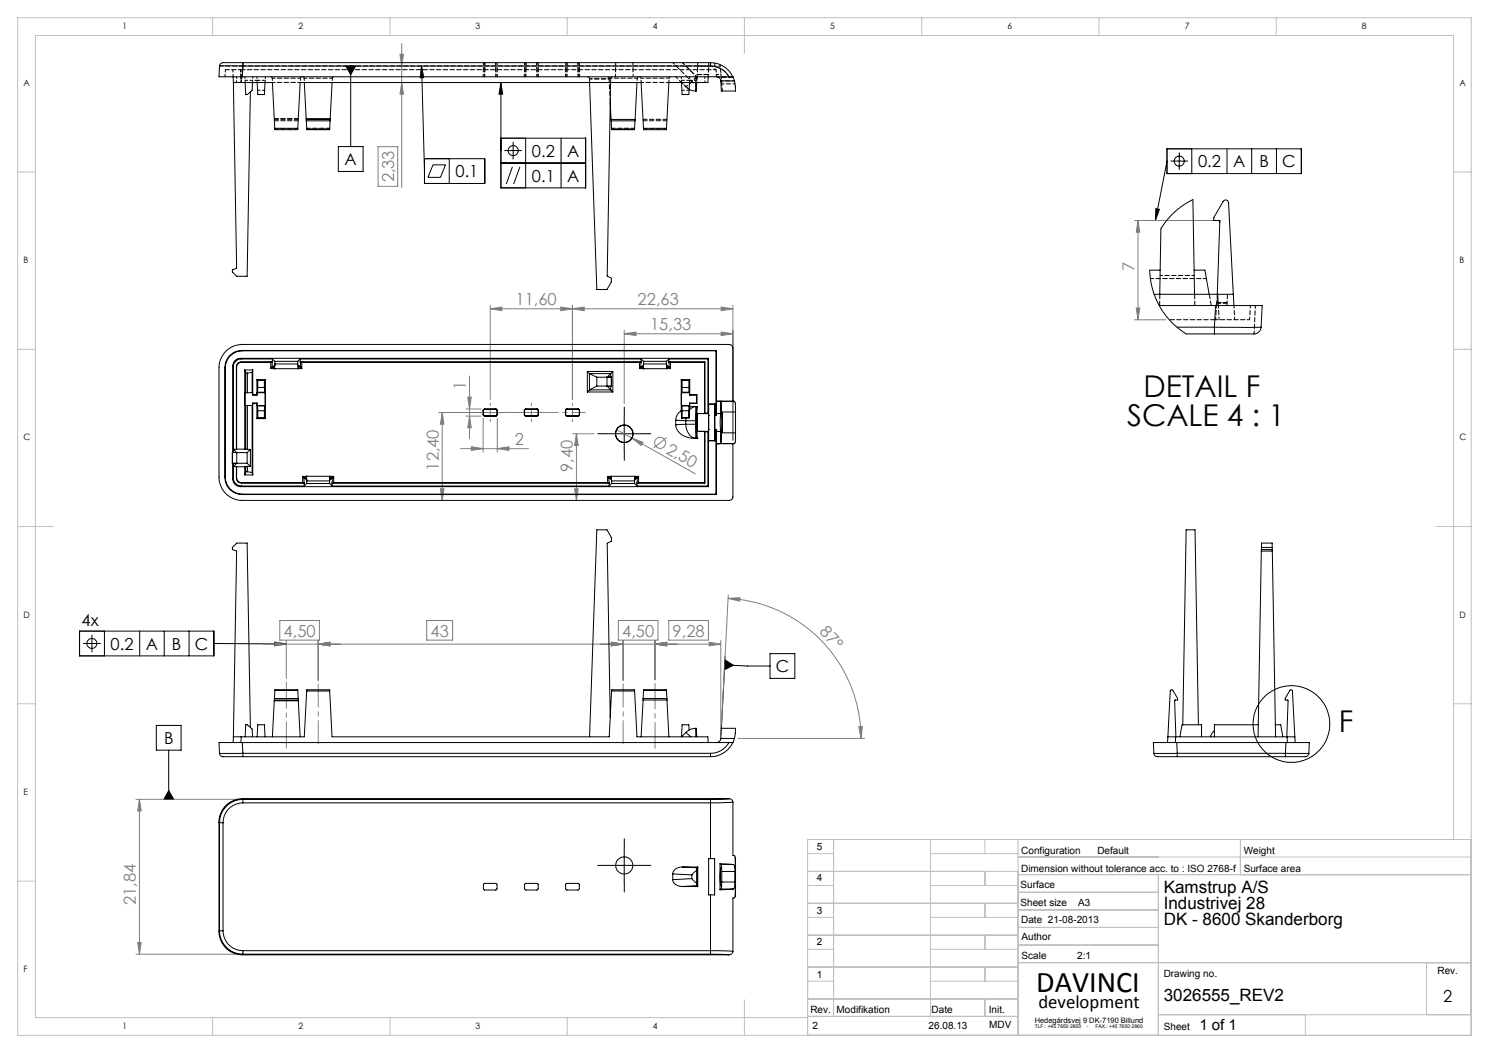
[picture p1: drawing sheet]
<svg xmlns="http://www.w3.org/2000/svg" width="420mm" height="297mm" viewBox="0 0 420 297" stroke-linecap="round" stroke-linejoin="round" font-family="sans-serif">
<g fill="none" stroke="#000" stroke-width=".28">
<path d="M97.5 18.6h2.8l-1.4 2.5zM98.9 18.6v22.7M118.9 18.6l.6 3.3h-1zM118.9 18.6l.8 29.7M141.3 23.3v29.7h23.9v-14h-23.9M141.3 23.3l.5 3.3h-1zM148.3 39v14M158.3 39v14M95.4 41.3h7v7.1h-7zM119.7 44.8h17v6.9h-17zM122.1 46.5h3.6l-1.5 3.5h-3.5zM126.7 44.8v6.9"/>
<path d="M141.3 46h23.9M142.3 42.5h4.9M144.5 47.1l-1.7 4.8M144.7 40v4.9M146.6 47.1l-1.7 4.8M326 58.8l1 .3-1.1 3.1zM329.2 42h37.9v7h-37.9zM329.2 45.5l-3.3 16.7M330.2 45.4h4.9M332.6 43v4.9M336.2 42v7M346.1 42v7"/>
<path d="M353.1 42v7M360 42v7M176.1 117.4v9.9M171.1 122.3h10M22.4 178h37.9v7h-37.9zM25.9 179v5M29.5 178v7M39.4 178v7M46.3 178v7M53.3 178v7M23.5 181.5h4.9M60.3 181.5l20.5 .1"/>
<path d="M77.5 181.1l3.3 .5-3.4 .5zM204.4 187.5l6.5 .4h6.3M204.5 186.1l2.4 1.5-2.6 1.3zM204.5 185.1l-1 20.3M217.2 184.4h7v6.9h-7zM44.1 204.6h7v7h-7zM47.6 211.6v13.9M47.6 223l1.4 2.5h-2.8zM176.1 239.1v10M171.1 244.1h10"/>
<circle cx="144.8" cy="42.5" r="1.4"/>
<circle cx="332.6" cy="45.4" r="1.41"/>
<circle cx="25.9" cy="181.5" r="1.41"/>
<circle cx="364.3" cy="204.2" r="10.8"/>
</g>
<g fill="none" stroke="#808080" stroke-width=".28">
<path d="M112.8 15.3h1l-.5 3.3zM113.3 12.3v40.6M113.3 23.3l.5 3.3h-1zM106.6 41.4h5.6v11.2h-5.6zM320 62.2h22.7M321 62.2l.5 3.3h-1zM321 62.2v28M138.3 87.1l3.3-.5v1zM138.3 86.1v26.6M138.3 87.1h68.4M158.2 86.6l3.3 .5-3.3 .5zM161.5 87.1l3.3-.5v1z"/>
<path d="M161.5 86.1v26.6M176.1 94.2l3.3-.5v.9zM176.1 93.2v20.6M176.1 94.2h30.6M203.4 93.7l3.3 .5-3.3 .4zM203.4 86.6l3.3 .5-3.3 .5zM206.7 86.1v38.1M320 90.2h8.8M320.5 86.9h1l-.5 3.3zM123.7 116.3h28.9M124.7 116.3l.5 3.4h-1zM124.7 116.3v24.8"/>
<path d="M131.4 117.4h4.3M131.4 115.4h4.3M131.9 112h1l-.5 3.4zM132.4 117.4l.5 3.2h-1zM132.4 106v17.7M136.3 118v9.5M140.3 118v9.5M124.2 137.9h1l-.5 3.2zM129.9 126.5h19.2M133 126l3.3 .5-3.3 .5zM140.3 126.5l3.3-.5v1zM161.6 122.3h6"/>
<path d="M162.1 137.9h1l-.5 3.2zM162.6 122.3l.5 3.4h-1zM162.6 122.3v18.8M173.9 121.1l4.4 2.5M178.3 123.6l3.1 1.1-.5 1zM178.3 123.6l17.8 10M188.1 123.4l-3.8 3M78.9 175h11.2v5.5h-11.2zM120.4 175h7.3v5.5h-7.3zM174.4 175h11.2v5.5h-11.2zM188.6 175h11.2v5.5h-11.2zM205.4 168.8l3.3-.2-.1 1z"/>
<path d="M205.4 168.8a39.6 39.6 0 0 1 37.5 39.5M205.4 167.8l-1.9 36.6M74.4 181.7h128.9M77.5 181.1l3.3 .6-3.3 .5zM80.8 180.7v10.7M89.7 181.7l3.4-.6v1.1zM89.7 180.7v11.2M172.4 181.1l3.4 .6-3.4 .5zM175.8 180.7v11.2M184.7 181.7l3.4-.6v1.1zM184.7 180.7v11.1M200 181.1l3.3 .6-3.3 .5z"/>
<path d="M203.3 180.7v26.6M208.2 208.3h35.7M242.2 205h1l-.3 3.3zM38.3 225.5h29.2M39.3 225.5v43.6M39.3 225.5l.5 3.2h-1zM38.3 269.1h29.2M38.8 265.8h1l-.5 3.3z"/>
<circle cx="186.2" cy="124.9" r="1.55"/>
</g>
<path d="M176.1 117.3v-2.5M171.1 122.3h-2.5M176.1 127.3v2.5M181.1 122.3h2.5M176.1 239.1v-2.5M171.1 244.1h-2.5M176.1 249.1v2.5M181.1 244.1h2.5" fill="none" stroke="#000" stroke-width=".28" stroke-dasharray="15.2 1.3 1.3 1.3"/>
<path d="M184.8 192.8v18.2" fill="none" stroke="#808080" stroke-width=".28" stroke-dasharray="15.2 1.3 1.3 1.3" stroke-dashoffset="8"/>
<path d="M89.8 192.9v16.9M175.8 192.9v16.9" fill="none" stroke="#808080" stroke-width=".28" stroke-dasharray="15.2 1.3 1.3 1.3" stroke-dashoffset="8.7"/>
<path d="M80.8 192.4v18.6" fill="none" stroke="#808080" stroke-width=".28" stroke-dasharray="15.2 1.3 1.3 1.3" stroke-dashoffset="7.8"/>
<path d="M165.1 116.3h-11.5" fill="none" stroke="#808080" stroke-width=".28" stroke-dasharray="15.2 1.3 1.3 1.3" stroke-dashoffset="11.4"/>
<path d="M153.5 116.3h-12.2" fill="none" stroke="#808080" stroke-width=".28" stroke-dasharray="15.2 1.3 1.3 1.3" stroke-dashoffset="11.1"/>
<path d="M141.9 116.4h-7.2" fill="none" stroke="#808080" stroke-width=".28" stroke-dasharray="15.2 1.3 1.3 1.3" stroke-dashoffset="13.6"/>
<path d="M138.3 118.9v-5.2M149.9 118.9v-5.2M161.5 118.9v-5.2" fill="none" stroke="#808080" stroke-width=".28" stroke-dasharray="15.2 1.3 1.3 1.3" stroke-dashoffset="14.5"/>
<g fill="none" stroke="#c0c0c0" stroke-width=".28">
<path d="M5 5h410v287h-410zM60 5v5M110 5v5M160 5v5M210 5v10M260 5v5M310 5v5M360 5v5M5 48.5h5M410 48.5h5M5 98.5h5M410 98.5h5"/>
<path d="M5 148.5h10M405 148.5h10M5 198.5h5M410 198.5h5M235.1 236.8v49.9M262.5 236.8v49.9M277.8 236.8v4M287.2 236.8v55.2M349.9 236.8v9.9M410 236.8v-226.8h-400v277h217.8M415 236.8h-187.2v55.2M5 248.5h5"/>
<path d="M227.8 254.8h59.4M227.8 245.8h59.4M227.8 258.8h7.3M227.8 249.8h7.3M227.8 240.8h7.3M262.5 258.8h24.7M262.5 249.8h24.7M262.5 240.8h24.7M277.8 245.8v4M277.8 254.8v4M287.2 246.7h127.8M287.2 256.6h39.5"/>
<path d="M287.2 251.7h39.5M287.2 241.7h127.8M326.7 246.7v45.3M227.8 276.8h7.3M227.8 272.8h59.4M227.8 263.8h59.4M227.8 267.8h7.3M262.5 276.8h24.7M262.5 267.8h24.7M277.8 263.8v4M277.8 272.8v4M287.2 271.5h127.8"/>
<path d="M287.2 266.6h39.5M287.2 261.6h39.5M402.4 271.5v14.7M60 287v5M110 287v5M160 287v5M210 282v10M227.8 286.7h59.4M227.8 281.8h59.4M277.8 281.8v4.9M326.7 286.2h88.3M368.2 286.2v5.8"/>
</g>
<path d="M77.5 181.1l3.3 .5-3.4 .5zM204.5 186.1l2.4 1.5-2.6 1.3zM47.6 223l-1.4 2.5h2.8zM326 58.8l1 .3-1.1 3.1zM118.9 18.6l.6 3.3h-1zM141.3 23.3l.5 3.3h-1zM97.5 18.6l1.4 2.5 1.4-2.5z" fill="#000"/>
<g fill="#808080">
<path d="M178.3 123.6l3.1 1.1-.5 1z"/>
<path d="M242.2 205h1l-.3 3.3zM205.4 168.8l3.3-.2-.1 1z"/>
<path d="M200 181.1l3.3 .6-3.3 .5zM184.7 181.7l3.4-.6v1.1zM184.7 181.7l3.4-.6v1.1zM172.4 181.1l3.4 .6-3.4 .5zM172.4 181.1l3.4 .6-3.4 .5zM89.7 181.7l3.4-.6v1.1zM89.7 181.7l3.4-.6v1.1zM77.5 181.1l3.3 .6-3.3 .5z"/>
<path d="M176.1 94.2l3.3-.5v.9zM203.4 93.7l3.3 .5-3.3 .4zM138.3 87.1l3.3-.5v1zM158.2 86.6l3.3 .5-3.3 .5zM161.5 87.1l3.3-.5v1zM203.4 86.6l3.3 .5-3.3 .5zM133 126l3.3 .5-3.3 .5zM140.3 126.5l3.3-.5v1z"/>
<path d="M132.4 117.4l.5 3.2h-1zM131.9 112h1l-.5 3.4zM320.5 86.9h1l-.5 3.3zM321 62.2l.5 3.3h-1zM113.3 23.3l.5 3.3h-1zM112.8 15.3h1l-.5 3.3z"/>
<path d="M38.8 265.8h1l-.5 3.3zM39.3 225.5l.5 3.2h-1z"/>
<path d="M162.6 122.3l.5 3.4h-1zM162.1 137.9h1l-.5 3.2zM124.7 116.3l.5 3.4h-1zM124.2 137.9h1l-.5 3.2z"/>
</g>
<g fill="none" stroke="#000" stroke-width=".28">
<path d="M61.9 18.6h6.6M61.9 18.6l-.1 3.1h6.5M68.5 17.7h-4.8a1.3 1.3 0 0 0-1.8 .9M68.5 17.7v.9M68.5 18.6l-.2 3.1M68.5 18.6h131.9M68.5 17.7h131.9M200.4 17.7v.9M200.4 17.7a7.1 7.1 0 0 1 6.3 4M200.4 18.6a6 6 0 0 1 5.2 3.1M65.8 21.7v1.6M65.8 23.3h2.3"/>
<path d="M65.8 23.3l.9 52.4-1.2 .4v.6l1.3 1.2h2.9l.9-52M67.9 21.7l.2 1.6M68.1 23.3h8.7l.7 12.9M68.3 21.7h137.3M69.1 23.3l.2 3.4h.5l1.3-1.2 .1-2.2M72.5 23.3l.2 3.4h1.9l.2-3.4M77.5 36.2v.4h6.5v-.4M77.5 36.2h6.5M84 36.2l.7-12.9h96.1l.7 12.9M85.8 23.3l.6 10.2M86.4 33.5v.2M86.4 33.5h6.7"/>
<path d="M86.4 33.7v.4M86.4 34.1h6.7M86.4 33.7h6.7M86.4 34.1l.1 2.3M86.5 36.4v.2h6.5v-.2M86.5 36.4h6.5M93.1 34.1l-.1 2.3M93.1 33.5v.2M93.1 33.7v.4M93.7 23.3l-.6 10.2M166.3 23.3l2 58.4h2.9l1.2-2.2 .1-1-1.2-.6 .9-54.6M172.1 28.8l.3 4.9"/>
<path d="M172.4 33.7h6.7M172.4 33.7v.4M172.4 34.1h6.7M172.4 34.1l.1 2.3M172.5 36.4v.2h6.5v-.2M172.5 36.4h6.5M179.1 34.1l-.1 2.3M179.1 33.7v.4M179.7 23.3l-.6 10.4M181.5 36.2v.4h6.5v-.4M181.5 36.2h6.5M192.2 23.3h.1"/>
<path d="M192.2 23.3l.2 3.4h1.9l.2-3.4M194.4 25.2l1.9 .5M194.8 23.3l-.3 .3M196.3 23.3v2.4M196.5 23.3l-.1 2.1-.1 .3M199.7 21.7v1.6h-11l-.7 12.9M202.1 21.7a1.21 1.21 0 0 1 1.2 1.1M203.3 22.8h.1M203.3 22.8l.2 2.9h4l-.3-2.9M203.3 22.8h3.9M205.6 21.7h1.1M206.7 21.7l.5 1.1"/>
<path d="M327.2 76.2h-2.9l.3 2.9 .4 2.2 1 2.9 1.7 3.3 1.7 2.2 2.3 2.3 2.9 2.2h7.9M336.8 76.2h3.1l1.2 6.8M68.2 98.8a4.8 4.8 0 0 0-4.8 4.8M68.2 98.8h133.9M68.2 98.8l.1 .2M68.3 99a4.8 4.8 0 0 0-4.8 4.7M68.3 99h133.7M202 99v18.2M202.1 98.8l-.1 .2M202.1 98.8v17.8M325.5 83h18M327 86.2h15.9"/>
<path d="M327.1 83l.3-18.5 1.4-1.9 2.6-2.9 2.6-2 2.5-1.4 .4 26.7M332 92.3h10.5M342.5 92.3h13.2M342.5 92.3v1.9M342.9 86.2h13.1l-.3 6.1M342.9 86.2l-.4 6.1M343.4 83l.7-20.5-.4-.3h-1.3v-.8l2.7-4.7a.79 .79 0 0 1 .9-.3 .79 .79 0 0 1 .5 .7l1.4 25.9M343.5 83h4.4M343.5 83l.1 3.2M347.9 83l.2 3.2M355.7 92.3a2.14 2.14 0 0 1-2.6 1.9h-10.6M63.4 103.6v31.1"/>
<path d="M63.4 103.6l.1 .1M63.5 103.7v30.9M65.7 103.3l.1 .1M65.7 103.3v24.3M65.8 103.4v24.2M66.7 103.5v23.2M66.7 103.5v.1M66.7 103.6v23.1M67.8 101.1a2.17 2.17 0 0 0-2.1 2.2M67.8 101.1l.3 .1M67.8 101.1h132M68.1 101.2a2.23 2.23 0 0 0-2.3 2.2"/>
<path d="M68.1 101.2h8.7M68.1 102.1a1.33 1.33 0 0 0-1.4 1.4M68.1 102.1h8.7M68.1 102.1l.1 .1M68.2 102.2a1.39 1.39 0 0 0-1.5 1.4M68.2 102.2h8.2M69 104.3l.3 .9M69 104.3h2.3M69 104.3v22.4M69.3 105.2h.5M69.3 105.2v5.6M69.3 114.4v12.3"/>
<path d="M69.8 105.2v5.6M69.8 114.4v12.3M71.1 105l-1.3 .2M71.1 105v5.8M71.1 114.4v18.9M71.3 110.8h-2.2v3.6h2.2M71.3 111.4h1.2M71.3 113.7h1.2M71.3 113.7v20.2M71.3 104.3l-.2 .7M71.3 104.3v7.1M72.5 107.1v4.3"/>
<path d="M72.5 107.1l.2 .2M72.5 107.1h2.4M72.5 118.1h2.4M72.5 113.7v4.4M72.6 110.6l-.1 .2h2.3M72.6 110.6h2M72.6 114.5l.1 1.3M72.6 114.5h2M72.7 107.3v2M72.7 115.8v2M72.7 109.3l-.1 1.3M72.7 107.3h1.9"/>
<path d="M72.7 109.3h1.9M72.7 117.8l-.2 .3M72.7 115.8h1.9M72.7 117.8h1.9M74.6 109.3v1.3M74.6 107.3v2M74.6 115.8v2M74.6 117.8l.3 .3M74.6 110.6l.2 .2M74.6 114.5v1.3M74.8 114.4h-2.3l.1 .1M74.8 110.8v3.6"/>
<path d="M74.8 114.4l-.2 .1M74.9 107.1l-.3 .2M74.9 107.1v11M76.4 102.2v1.8M76.4 104h1M76.8 103.5h.1M76.8 102.1l-.4 .1M76.8 103.5l-.4 .5M76.8 102.1v1.4M76.8 103.5h.6M76.8 101.2l.7 .7M76.8 102.1h.1"/>
<path d="M76.8 101.2v.9M77.4 103.1v.9M77.4 103.1h.1M77.4 103.1l-.6 .4M77.4 104h.1M77.4 104h6.7M77.5 101.9v.8M77.5 101.9h6.5M77.5 102.7l-.1 1.3M77.5 102.7h6.5M84 101.9v.8M84 102.7l.1 1.3"/>
<path d="M84.1 103.1v.9M84.1 103.1h.1M84.1 103.1l.6 .4M84.1 103.5h.6M84.1 104h1M84.7 101.2l-.7 .7M84.7 101.2v.9M84.7 102.1h.1M84.7 101.2h96.1M84.7 102.1h96.1M84.7 103.5h.1M84.7 102.1l.4 .1"/>
<path d="M84.7 103.5l.4 .5M84.7 102.1v1.4M85.1 102.2h95.3M85.1 102.2v1.8M136.3 116.9l.4 .5M136.3 115.7v1.2M136.3 115.7v.1M136.3 116.9l.4 .4M136.3 116.9h.1M136.3 115.8v1.1M136.7 115.4l-.4 .3M136.7 115.4h3.2"/>
<path d="M136.7 117.4h3.2M136.7 115.4h.1M136.7 115.4l-.4 .4M136.7 115.4h3.1M136.7 117.3v.1M136.7 117.3h3.1M139.8 115.4l.4 .4M139.8 117.3l.1 .1M139.9 115.4l.4 .3M139.9 115.4h-.1M140.2 116.9l-.4 .4M140.2 116.9h.1"/>
<path d="M140.2 115.8v1.1M140.3 116.9l-.4 .5M140.3 115.7v1.2M140.3 115.7l-.1 .1M147.9 116.9l.4 .5M147.9 115.7v1.2M147.9 115.7l.1 .1M148 116.9l.3 .4M148 115.8v1.1M148 116.9h-.1M148.3 115.4l-.4 .3M148.3 115.4h3.2"/>
<path d="M148.3 117.4h3.2M148.3 115.4h.1M148.3 115.4l-.3 .4M148.3 115.4h3.1M148.3 117.3v.1M148.3 117.3h3.1M151.4 115.4l.4 .4M151.4 117.3l.1 .1M151.5 115.4l.4 .3M151.5 115.4h-.1M151.8 116.9l-.4 .4M151.8 116.9h.1"/>
<path d="M151.8 115.8v1.1M151.9 116.9l-.4 .5M151.9 115.7v1.2M151.9 115.7l-.1 .1M159.5 116.9l.4 .5M159.5 115.7v1.2M159.5 115.7l.1 .1M159.6 116.9l.3 .4M159.6 116.9h-.1M159.6 115.8v1.1M159.9 115.4l-.4 .3M159.9 115.4h3.2"/>
<path d="M159.9 117.4h3.2M159.9 115.4h.1M159.9 115.4l-.3 .4M159.9 115.4h3.1M159.9 117.3v.1M159.9 117.3h3.1M163 115.4l.4 .4M163 117.3l.1 .1M163.1 115.4l.4 .3M163.1 115.4h-.1M163.4 116.9l-.4 .4M163.4 116.9h.1"/>
<path d="M163.4 115.8v1.1M163.5 116.9l-.4 .5M163.5 115.7v1.2M163.5 115.7l-.1 .1M165.7 104.8l.6 .6M165.7 104.8h7.2M165.7 110.6h7.2M165.7 104.8v5.8M166.3 110h.1M166.3 105.4h.1M166.3 110l-.6 .6M166.3 105.4l2 1"/>
<path d="M166.3 105.4h6M166.3 105.4v4.6M166.3 110h6M168.3 106.4h2.9M168.3 106.4v2.5M168.3 108.9l-2 1.1M168.3 108.9h2.9M171.2 108.9h1.2M171.2 106.4v2.5M172.3 110l.6 .6M172.3 105.4l-1 .9 1.2 .1M172.3 105.4v1"/>
<path d="M172.3 109v1M172.4 106.4h.1M172.4 106.4h-1.2M172.4 106.4v2.5M172.4 108.9l.1 .1M172.5 109h-1.2l1 1M172.5 106.4v2.6M172.9 104.8l-.6 .6M172.9 104.8v5.8M180.4 102.2v1.8M180.4 104h1M180.8 103.5h.1"/>
<path d="M180.8 102.1l-.4 .1M180.8 103.5l-.4 .5M180.8 103.5l.6-.4v.9M180.8 102.1v1.4M180.8 103.5h.6M180.8 102.1h.1M180.8 101.2v.9M180.8 101.2l.7 .7M181.4 104h.1M181.5 101.9v.8M181.5 101.9h6.5M181.5 102.7l-.1 1.3"/>
<path d="M181.5 102.7h6.5M188 101.9v.8M188 102.7l.1 1.3M188.1 103.5h.6M188.1 104h1M188.7 102.1h.1M188.7 101.2l-.7 .7M188.7 101.2v.9M188.7 101.2h11M188.7 102.1h10.1M188.7 103.5h.1M188.7 102.1l.4 .1"/>
<path d="M188.7 103.5l.4 .5M188.7 102.1v1.4M188.7 103.5l-.6-.4v.9h-6.7M189.1 102.2h9.7M189.1 102.2v1.8M190.6 119.8a4.8 4.8 0 0 0 5.4 3.8h.6M190.6 118.5l2.8 .2M190.6 118.5v1.3M192.2 115.8v2.2M192.2 115.8a3.3 3.3 0 0 0-1.6 2.7M192.2 107.1l.2 .2M192.2 107.1h2.4"/>
<path d="M192.2 107.1v8.7M192.4 110.6l-.2 .2h2.3M192.4 114.5v1.3M192.4 110.6h1.9M192.4 114.5h1.9M192.4 107.3h1.9M192.4 107.3v2M192.4 115.8v2M192.4 117.8l-.2 .2M192.4 109.3v1.3M192.4 109.3h1.9M192.4 115.8h1.9"/>
<path d="M192.4 117.8h1.9M193.4 118.7h2.9M193.4 119.7h2.9M193.4 119.7a3.8 3.8 0 0 0 2.9 3.9v-3.9M193.4 118.7v1M193.4 119.7l-2.8 .1M193.5 117.9l-1.3 .1M193.5 117.9l-.1 .8M194.3 109.3v1.3M194.3 107.3v2M194.3 115.8v2M194.3 117.8l.1 .1"/>
<path d="M194.3 110.6l.2 .2M194.3 114.5v1.3M194.4 117.9h-.9M194.5 115.7l-.1 2.2M194.5 114.4h-2.3l.2 .1M194.5 110.8v.6M194.5 113.7v.7M194.5 113.7l.1 .1M194.5 114.4l-.2 .1M194.5 111.4h2M194.5 113.7h2M194.6 114.8l-.1 .9"/>
<path d="M194.6 107.1l-.3 .2M194.6 107.1v4.3M194.6 113.8v1M194.6 111.4h-.1M194.6 111.4h2M194.6 113.8h2M196 114.6l-1.4 .2M196 114.6h.6M196 114.6l.3 .1M196.3 114.7v4M196.3 114.7a2.59 2.59 0 0 0-1.8 1M196.3 118.7h.1"/>
<path d="M196.3 118.7v1M196.3 119.7h.1M196.4 119.7l.2 3.9M196.4 118.7v1M196.5 111.4v2.3M196.5 113.7l.1 .1M196.6 111.4v2.4M196.6 111.4h-.1M196.6 116.6h.1M196.6 116.6v5.1M196.6 114.7l-.2 4M196.6 116.6l3.2 .1"/>
<path d="M196.6 114.6v2M198.8 102.2v14.4M198.8 102.1v.1M198.8 102.1v14.5M198.8 116.6h.9M199.7 116.6l.1 .1M199.7 101.2v15.4M199.8 116.7v.5M199.8 117.2h.1M199.8 117.2v3.9M199.8 101.1l-.1 .1M199.8 101.1v16.1"/>
<path d="M199.9 114h1.7M199.9 114v10.2M201.6 114v10.2M201.6 117.2v3.9M201.6 117.2h.4M201.6 113.9v3.3M201.6 113.9l-1.7 .1M201.6 113.9v.1M202 116.7v.5M202 116.7h1.3M202.1 116.6l-.1 .1M203.3 113.2l.2 3"/>
<path d="M203.3 113.2h.1M203.3 116.6h-1.2M203.3 113.2h-1.2h5.1M203.3 113.2v3.4M203.3 116.7l-.2 2.2 .2 2.8M203.5 116.2h4M203.5 116.4l-.2 .2M203.5 116.2v.2M203.5 116.4h.3M203.6 116.6v5.2M203.6 116.6l-.3 .1M203.8 116.4v5.5"/>
<path d="M203.8 116.4l-.2 .2M207.2 113.2l.2 .5 .1 2.5M207.2 113.2h-.5v-15.1l-.4-.7-.7-.2h-137.3a6.6 6.6 0 0 0-6.5 6.5v30.9a6.5 6.5 0 0 0 6.5 6.5h137.3a.97 .97 0 0 0 1.1-.9v-15M207.5 116.2v5.9M63.4 134.7a4.8 4.8 0 0 0 4.8 4.8M63.5 134.6a4.8 4.8 0 0 0 4.8 4.8M63.5 134.6l-.1 .1M65.5 127.6h.1M65.5 127.6v3.1h4.2M65.5 127.6l1.3 .1M65.5 127.6l4.2 .1M65.7 135.1a2.17 2.17 0 0 0 2.1 2.2"/>
<path d="M65.7 130.7v4.4M65.8 134.9a2.29 2.29 0 0 0 2.3 2.2M65.8 130.7v4.2M65.8 134.9l-.1 .2M66.7 134.8a1.39 1.39 0 0 0 1.4 1.4M66.7 126.7h-.9l.9 .9M66.7 131.6v.1M66.7 131.6v3.2M66.7 134.8a1.45 1.45 0 0 0 1.5 1.4M66.7 131.7v3.1M66.7 126.7h.1M66.7 126.7h2.3"/>
<path d="M66.7 131.7h2.3M66.7 134.8h.1M66.8 127.7v3l-1 .9h.9M67.8 137.3h132M68.1 137.1h17.7M68.1 137.1l-.3 .2M68.1 136.2h17.7M68.2 136.2h-.1M68.2 136.2h17.2M68.2 139.5h133.9M68.3 139.4l-.1 .1M68.3 139.4h133.7"/>
<path d="M69 126.7h.3M69 131.7v2.2M69 133.9h2.3M69.3 126.7h1.3M69.3 131.5h1.3M69.3 131.5l-.3 .2M69.3 131.5v1.6M69.3 133.1h.5M69.3 133.1l-.3 .8M69.7 127.7v3M69.7 130.7l.9 .8M69.8 131.5v1.6"/>
<path d="M69.8 133.1l1.3 .2M70.6 126.7l-.9 1M70.6 126.7v4.8M71.1 133.3l.2 .6M85.4 136.2h.4M85.4 134.4l.4 .4M85.4 134.4h8.7M85.4 134.4v1.8M85.8 134.8h.1M85.8 134.8v1.4M85.8 134.8l.6 .4M85.8 136.2h.1"/>
<path d="M85.8 134.8h.6M85.8 136.2v.9M86.4 135.2h.1M86.4 134.3v.9M86.4 134.3h.1M86.4 134.3l.1 1.3M86.5 136.4l-.7 .7M86.5 136.4h6.5M86.5 135.6v.8M86.5 135.6h6.5M93 135.6v.8M93 136.4l.7 .7"/>
<path d="M93.1 134.3l-.1 1.3M93.1 134.3v.9M93.1 135.2h.1M93.1 134.8h.6M93.7 136.2v.9M93.7 137.1h78.1M93.7 136.2h78.1M93.7 134.8h.1M93.7 136.2h.4M93.7 134.8l-.6 .4M93.7 134.8v1.4M93.7 136.2h.1"/>
<path d="M94.1 134.4l-.4 .4M94.1 136.2h77.3M94.1 134.4v1.8M171.4 136.2h.4M171.4 134.4l.4 .4M171.4 134.4h8.7M171.4 134.4v1.8M171.8 134.8h.1M171.8 136.2h.1M171.8 134.8v1.4M171.8 134.8h.6M171.8 136.2v.9"/>
<path d="M172.4 134.3v.9l-.6-.4M172.4 134.3l.1 1.3M172.5 135.6v.8M172.5 136.4l-.7 .7M172.5 135.6h6.5M172.5 136.4h6.5M179 135.6v.8M179 136.4l.7 .7M179.1 134.8h.6M179.7 136.2v.9M179.7 137.1h20M179.7 136.2h19.1"/>
<path d="M179.7 134.8h.1M179.7 136.2h.4M179.7 134.8l-.6 .4v-.9l-.1 1.3M179.7 134.8v1.4M179.7 136.2h.1M180.1 134.4l-.4 .4M180.1 136.2h18.7M180.1 134.4v1.8M196.6 121.7h.1M196.6 123.6h.1M196.6 121.7h3.2M196.6 121.7v1.9"/>
<path d="M198.8 136.2h.1M198.8 121.8v14.4M198.8 121.8h.9M199.7 137.1l.1 .2M199.7 121.8v15.3M199.8 121.7l-.1 .1M199.8 121.1v.6M199.8 121.1h.1M199.8 121.1v16.2M199.9 124.2h1.7M199.9 124.2l1.7 .2M201.6 124.2v.2"/>
<path d="M201.6 121.1h.4M201.6 121.1v3.3M202 121.1v.6h1.3M202 139.4l.1 .1M202 121.1v18.3M203.3 121.7h-1.2v17.8M203.3 125.1h.1M203.3 125.1l-1.2 .1h4.6M203.3 121.7v3.4M203.3 121.7l.2 .2M203.3 125.1h3.9M203.3 121.7l.5 .2"/>
<path d="M203.5 122.1l-.2 3M203.5 121.9v.2M203.5 122.1h4M203.5 121.9h.3M207.2 125.1l-.5 .1M207.5 122.1l-.1 2.5-.2 .5M355.8 155.4h3.1M355.8 155.4l-.9 52.4M355.8 154.4v-1.2h3v1.8M355.8 155h3M355.8 155v.4M355.8 154.4h3"/>
<path d="M355.8 154.4v.6M358.8 155l.1 .4M358.9 155.4l.9 52.4M77.4 197.7h6.7M77.4 197.7l-.6 10.1M77.4 197.4v.3M77.4 197.4h6.7M77.4 197h6.7M77.4 197v.4M77.5 194.7v-.1h6.5v.1M77.5 194.7h6.5M77.5 194.7l-.1 2.3"/>
<path d="M84 194.7l.1 2.3M84.1 197v.4M84.1 197.4v.3M84.1 197.7l.6 10.1M86.5 194.9v-.3h6.5v.3M86.5 194.9l-.7 12.9h-17.7M86.5 194.9h6.5M93 194.9l.7 12.9h78.1l.7-12.9M172.5 194.9v-.3h6.5v.3M172.5 194.9h6.5M179 194.9l.7 12.9h20v1.6M181.4 197.4h6.7"/>
<path d="M181.4 197v.4M181.4 197h6.7M181.4 197.4l-.6 10.4M181.5 194.7v-.1h6.5v.1M181.5 194.7h6.5M181.5 194.7l-.1 2.3M188 194.7l.1 2.3M188.1 197v.4M188.1 197.4l.6 10.4M61.9 212.5h6.6M61.9 212.5a1.23 1.23 0 0 0 1.8 .9h4.8M65.8 207.8h2.3"/>
<path d="M65.8 207.8v1.6M68.1 207.8l-.2 1.6M68.3 209.4h-6.5l.1 3.1M68.3 209.4l.2 3.1M68.3 209.4h137.3M68.5 212.5v.9M68.5 212.5h131.9M68.5 213.4h131.9M69.1 207.8l.2-3.4h.5l1.3 1.2 .1 2.2M70.6 205.2l-.9-52h-2.9l-1.3 1.2v.6l1.2 .4-.9 52.4M72.5 207.8l.2-3.4h1.9l.2 3.4M172.1 202.3l-.8-49.1 1.2-.6-.1-1-1.2-2.2h-2.9l-2 58.4"/>
<path d="M193.4 206.6l1.4 1.2M193.4 206.6l-1.2 1.2M194.4 205.9l-.1-1.5h-1.9l-.2 3.4M196.3 205.4a4.1 4.1 0 0 0-2.9 1.2M196.3 205.4l.1 .3 .1 2.1M196.3 205.4v2.4M200.4 212.5v.9M203.3 208.3a1.21 1.21 0 0 1-1.2 1.1M203.3 208.3l.2-2.9h4l-.3 2.9M203.3 208.3h.1M203.3 208.3h3.9M205.6 209.4a6 6 0 0 1-5.2 3.1"/>
<path d="M205.6 209.4h1.1M206.7 209.4a7 7 0 0 1-6.3 4M207.2 208.3l-.5 1.1M325.5 212.5h6.6M325.5 212.5a1.27 1.27 0 0 0 1.7 .9h4.9M329.4 207.8h2.2M329.4 207.8l.7-13 .3-.2 .4 .1 1.4 2.3v.4l-.9 .2 .4 10.2M329.4 207.8l-.1 1.6M331.6 207.8h31.4M331.6 207.8l-.1 1.6M331.9 209.4h-6.6l.2 3.1M331.9 209.4h30.8"/>
<path d="M331.9 209.4l.2 3.1M332.1 212.5v.9M332.1 212.5h30.5M332.1 213.4h30.5M332.8 207.8l.6-3.4h5.5v3.4M333.6 204.4l1-55h2.5l.9 55M342.5 206.1l-.6 .6-.4 1.1M354.9 204.4h-12.4v3.4M359.7 204.4h1.5l.6 3.4M362.6 212.5h6.6M362.6 212.5v.9M362.7 209.4h6.6l-.1 3.1"/>
<path d="M362.7 209.4l-.1 3.1M363 207.8l.3-10.2-.8-.2v-.4l1.5-2.4 .6 .2 .6 13M363 207.8h2.2M363 207.8l.1 1.6M365.2 207.8l.1 1.6M369.2 212.5a1.23 1.23 0 0 1-1.8 .9h-4.8M61.8 231.9v30.8M61.8 231.9l.1 .2M61.9 232.1h1M61.9 232.1v30.4M62.9 232.1v30.4M68.3 225.3a6.6 6.6 0 0 0-6.5 6.6"/>
<path d="M68.3 225.3l.2 .2M68.3 225.3h137.3M68.5 226.4a5.6 5.6 0 0 0-5.6 5.7M68.5 225.5a6.6 6.6 0 0 0-6.6 6.6M68.5 225.5v.9M68.5 226.4h131.9M68.5 225.5h131.9M200.4 225.5v.9M200.4 226.4v15.8M205.6 225.3l-5.2 .2M205.6 225.3a1.03 1.03 0 0 1 1.1 1M206.7 226.3l-6.3 .1"/>
<path d="M206.7 226.3v15l.6 .1 .1 .4M136.5 249.3l3.4-.1 .3 .3v1.2l-.4 .3h-3.2l-.3-.3zM148.1 249.3l3.4-.1 .3 .3v1.2l-.4 .3h-3.2l-.2-.3zM159.7 249.3l3.4-.1 .3 .3v1.2l-.4 .3h-3.2l-.2-.2zM189.8 248.1a2.39 2.39 0 0 0 2.7 1.9M189.8 246.5v1.6M189.8 246.5l5.4 .3M192.5 244.5a2.39 2.39 0 0 0-2.7 2M192.5 250h4.3M192.5 244.5h4.3M192.5 244.5l4.1 .3M195.2 247.8l1.3 1.3"/>
<path d="M195.2 247.8l-5.4 .3M195.2 246.8v1M196.5 249.1l.1 .7M196.5 245.5l-1.3 1.3M196.5 245.5v3.6M196.6 244.8l.1 1-.1 4M196.6 244.8l-.1 .7M196.6 244.8h.1M196.6 249.8h.1M196.6 249.8l-4.1 .2M196.6 249.8l.2 .2M196.8 244.5v5.5"/>
<path d="M196.8 244.5l-.2 .3M200.4 242.2h1.2v10.2h-1.2M200.4 242.2h-.5v10.2h.5M200.4 252.4v15.7M203.1 243.6l3.7 .2M203.1 243.6v7.4M203.1 243.6l.3 .2M203.4 243.8l.2 .9M203.4 250.8l-.3 .2M203.4 250.8h3.4M203.4 243.8h3.4M203.6 244.7a3.9 3.9 0 0 0-.5 2.8l.1 .5a2.1 2.1 0 0 0 .4 1.9"/>
<path d="M203.6 249.9l-.2 .9M203.6 244.7v1.1M203.6 248.8v1.1M203.6 245.8v3M203.6 245.8h3.7M203.6 248.8h3.7M206.8 243.8a1.78 1.78 0 0 1 .5 2M206.8 250.8l-3.7 .2M207.3 248.8v.6a1.11 1.11 0 0 1-.5 1.4M207.3 245.8v3M207.4 252.8l-.2 .4-.5 .1v15M207.4 241.8v11"/>
<path d="M61.8 262.7a6.6 6.6 0 0 0 6.5 6.6M61.9 262.5a6.6 6.6 0 0 0 6.6 6.6M61.9 262.5h1M61.9 262.5l-.1 .2M62.9 262.5a5.6 5.6 0 0 0 5.6 5.6M68.3 269.3h137.3M68.5 268.1v1M68.5 268.1h131.9M68.5 269.1h131.9M68.5 269.1l-.2 .2M200.4 268.1v1M200.4 268.1l6.3 .2"/>
<path d="M200.4 269.1l5.2 .2M206.7 268.3l-.4 .8-.7 .2"/>
<circle cx="176.1" cy="122.4" r="2.49"/>
<circle cx="176.1" cy="122.3" r="2.43"/>
<circle cx="176.1" cy="244.1" r="2.43"/>
</g>
<g fill="none" stroke="#000" stroke-width=".28" stroke-dasharray="1.3 .6" stroke-dashoffset=".6">
<path d="M63.6 19.7l-.1 2M67.9 19.7l.1 2M68.4 19.7l-.1 2M189.8 17.7l5.4 5.4M192.5 17.7l4.1 4.1M199.9 19.7l-.1 2M199.9 19.7v-2M65.8 21.7l-.1-2M68.3 21.7l.1-2M72.5 22.7h-1.2M74.7 25.5h-2M76.8 22l.1 1.3"/>
<path d="M84.8 22l-.1 1.3M85.8 22l.1 1.3M93.8 22l-.1 1.3M179.8 22l-.1 1.3M180.9 23.3l-.1-1.3M188.7 23.3l.1-1.3M193.5 24.5l2.8-2.6M194.4 25.5h-2M194.4 25.2l-.9-.7M196.3 21.9v3.8M196.3 21.9l-1.4 1.4M196.5 22.7h-2"/>
<path d="M196.6 21.8l-4.1-4.1M202.1 21.7l-.1-2M207.2 22.8h-3.9M327.2 77.7h9.7M342.9 90.2h9.6M343.3 85.4a.8 .8 0 0 1-.8 .8"/>
</g>
<g fill="none" stroke="#000" stroke-width=".28" stroke-dasharray="1.3 .6" stroke-dashoffset=".5">
<path d="M68.5 18.6v-.9M136.4 17.7l-.1 4M136.8 17.7l-.1 4M139.8 17.7l.1 4M148 17.7l-.1 4M148.4 17.7l-.1 4M151.4 17.7l.1 4M159.6 17.7l-.1 4M160 17.7l-.1 4M163 17.7l.1 4M173.7 17.7l-.1 4M196.8 17.7l-.2 3.9"/>
<path d="M200.4 18.6v-.9M202 19.7h-133.6M71.3 22.7h-2.2M76.8 22h8M76.9 23.3h7.8M93.8 22h-8M136.7 21.7l.1-4M139.9 21.7l-.1-4M140.3 21.7l-.1-4M148.3 21.7l.1-4M151.5 21.7l-.1-4M151.9 21.7l-.1-4"/>
<path d="M159.9 21.7l.1-4M163.1 21.7l-.1-4M163.5 21.7l-.1-4M165.7 21.7l.4 .1 .2 .4M166.3 22.2h6M166.3 23.3v-1.1M172.2 23.3l.1-1.1M172.3 22.2h-6M172.3 22.2l.1-.4 .5-.1M178.6 21.7l-.1-4M179.8 22h-8M180.8 22h8"/>
<path d="M180.9 23.3h7.8M192.2 23.3l-1.6-1.6M193.5 24.5l.9 .6M196.5 22.7l.1-1M343.1 86.2l-.2 4M343.9 90.2l-.2-4M348.1 86.2l.2 4M352.5 90.2l.2-4"/>
</g>
<path d="M329.8 90.2h13.1" fill="none" stroke="#000" stroke-width=".28" stroke-dasharray="1.3 .6" stroke-dashoffset="-.2"/>
<g fill="none" stroke="#000" stroke-width=".28" stroke-dasharray="1.3 .6">
<path d="M199.9 18.7h-3.1M76.8 22l-.4-.3M85.2 21.7l-.4 .3M85.8 22l-.4-.3M85.8 22h.1M93.8 22l.4-.3M93.8 22h.1M166.3 22.2h.1M171.4 21.7l.4 .3M171.8 22h.1M179.8 22h.1M180.2 21.7l-.4 .3"/>
<path d="M180.8 22l-.4-.3M189.2 21.7l-.4 .3M193.5 24.5h.1M196.1 21.7l.2 .2M196.3 21.9h.3M196.3 21.9l-.2-.2M196.6 21.9v-.2M196.6 21.9h-.3M196.6 21.6v.1M196.7 21h3.1M344.1 62.6v-.4M344.1 62.2h-.4"/>
<path d="M327.1 86.2v-3.2M337 86.2v-3.2M341.1 83l.6 3.2M343.3 85.4h.1M343.4 83l-.1 3.2M346.1 86.2l.1-3.2"/>
</g>
<path d="M200.4 18.6a6 6 0 0 1 5.2 3.1M77.5 36.3h6.5M86.5 36.2h6.5M179 36.2h-6.5M188 36.3h-6.5M324.5 78.6h15.8" fill="none" stroke="#000" stroke-width=".28" stroke-dasharray="1.3 .6" stroke-dashoffset=".3"/>
<path d="M68.5 18.6h-6.6M343.3 85.4h2.8M346.1 85.4h-2.8" fill="none" stroke="#000" stroke-width=".28" stroke-dasharray="1.3 .6" stroke-dashoffset=".2"/>
<path d="M68.5 18.6h131.9M72.5 22.7h2.3M192.2 22.7h2.3M203.6 23.3l.2 2.4M343.3 85.4l.1-2.4M354.1 86.2l-.4 8" fill="none" stroke="#000" stroke-width=".28" stroke-dasharray="1.3 .6" stroke-dashoffset=".4"/>
<path d="M68.4 19.7h-4.8M68.4 21.7l.1-3.1M77.4 33.7h6.7M77.4 34.1h6.7M84.2 33.4h-6.8M171.8 22l.3 6.8M188.1 34.1h-6.7M188.1 33.7h-6.7" fill="none" stroke="#000" stroke-width=".28" stroke-dasharray="1.3 .6" stroke-dashoffset=".1"/>
<g fill="none" stroke="#000" stroke-width=".28" stroke-dasharray="1.3 .6" stroke-dashoffset=".8">
<path d="M203.1 18.2l.3 3.6M203.2 18.7h-1.6M66.8 21.7l-.1 1.6M68.1 23.3l.1-1.6M68.2 21.7l-.1 1.6M69.2 23.3l-.1-1.6M71.3 21.7l-.1 1.6M72.6 23.3l-.1-1.6M74.8 23.3l.1-1.6M192.3 23.3l-.1-1.6M193.5 24.5l-1.2-1.2M194.5 23.3l.1-1.6"/>
<path d="M198.9 23.3l-.1-1.6M203.4 21.8l.2 1.5"/>
</g>
<path d="M201.7 19.7l-.1-1.9" fill="none" stroke="#000" stroke-width=".28" stroke-dasharray="1.3 .6" stroke-dashoffset="1"/>
<path d="M68.1 23.3l-.2-3.6M195.2 23.1l1.3 .6M196.3 23.3v-1.4M196.6 21.9l-.1 1.4M202.1 21h1.3M203.6 23.7h3.8" fill="none" stroke="#000" stroke-width=".28" stroke-dasharray="1.3 .6" stroke-dashoffset=".7"/>
<path d="M203.4 21.8h3.4M206.8 21.8h-3.4" fill="none" stroke="#000" stroke-width=".28" stroke-dasharray="1.3 .6" stroke-dashoffset="-.1"/>
<path d="M192.3 23.2l1.2 1.3" fill="none" stroke="#000" stroke-width=".28" stroke-dasharray="1.3 .6" stroke-dashoffset=".9"/>
<g font-size="8.5">
<text x="322.5" y="112.1">DETAIL F</text>
<text x="317.9" y="120.3">SCALE 4 : 1</text>
<text x="377.6" y="206.6">F</text>
<text x="292.3" y="279.8">DAVINCI</text>
</g>
<text font-size="5.3" x="292.9" y="284.4">development</text>
<g font-size="4.8">
<text x="328.3" y="251.8">Kamstrup A/S</text>
<text x="328.3" y="256.3">Industrivej 28</text>
<text x="328.3" y="260.8">DK - 8600 Skanderborg</text>
<text x="328.3" y="282.5">3026555_REV2</text>
</g>
<g font-size="4.7">
<text x="97.2" y="46.6">A</text>
<text x="150" y="44.2">0.2</text>
<text x="160" y="44.2">A</text>
<text x="337.9" y="47.2">0.2</text>
<text x="347.9" y="47.2">A</text>
<text x="355.2" y="47.2">B</text>
<text x="361.7" y="47.2">C</text>
<text x="128.5" y="50">0.1</text>
<text x="150" y="51.2">0.1</text>
<text x="160" y="51.2">A</text>
<text x="23" y="176.7">4x</text>
<text x="31.2" y="183.2">0.2</text>
<text x="41.2" y="183.2">A</text>
<text x="48.5" y="183.2">B</text>
<text x="55" y="183.2">C</text>
<text x="218.8" y="189.6">C</text>
<text x="46.3" y="209.9">B</text>
<text x="407.1" y="282.5">2</text>
</g>
<g font-size="4.7" fill="#808080">
<text x="111.2" y="51.5" transform="rotate(-90 111.2 51.5)">2,33</text>
<text x="320" y="76.5" transform="rotate(-90 320 76.5)">7</text>
<text x="145.4" y="86.1">11,60</text>
<text x="179.9" y="86.1">22,63</text>
<text x="183.4" y="93.1">15,33</text>
<text x="131.4" y="109.9" transform="rotate(-90 131.4 109.9)">1</text>
<text x="145.2" y="125.5">2</text>
<text x="187.6" y="127.6" transform="rotate(29 187.6 127.6)">2,50</text>
<text x="123.7" y="132.7" transform="rotate(-90 123.7 132.7)">12,40</text>
<text x="161.6" y="133.2" transform="rotate(-90 161.6 133.2)">9,40</text>
<text x="80" y="179.5">4,50</text>
<text x="121.4" y="179.5">43</text>
<text x="175.5" y="179.5">4,50</text>
<text x="189.7" y="179.5">9,28</text>
<text x="231" y="178.4" transform="rotate(48 231 178.4)">87°</text>
<text x="38.3" y="255.4" transform="rotate(-90 38.3 255.4)">21,84</text>
</g>
<text font-size="4.2" x="338.3" y="290.5">1 of 1</text>
<g font-size="2.8">
<text x="230.4" y="239.6">5</text>
<text x="288.1" y="245.8">Dimension without tolerance acc. to : ISO 2768-f</text>
<text x="288.1" y="240.9">Configuration</text>
<text x="309.5" y="240.9">Default</text>
<text x="350.8" y="245.9">Surface area</text>
<text x="350.8" y="240.9">Weight</text>
<text x="230.4" y="248.6">4</text>
<text x="287.9" y="250.5">Surface</text>
<text x="230.4" y="257.7">3</text>
<text x="287.9" y="255.4">Sheet size</text>
<text x="304.2" y="255.4">A3</text>
<text x="288" y="260.3">Date 21-08-2013</text>
<text x="230.4" y="266.5">2</text>
<text x="288.2" y="265.2">Author</text>
<text x="230.4" y="275.8">1</text>
<text x="288.2" y="270.4">Scale</text>
<text x="303.8" y="270.4">2:1</text>
<text x="328.3" y="275.5">Drawing no.</text>
<text x="405.5" y="274.6">Rev.</text>
<text x="228.6" y="285.7">Rev. Modifikation</text>
<text x="262.8" y="285.7">Date</text>
<text x="278.9" y="285.7">Init.</text>
<text x="229.2" y="290.3">2</text>
<text x="261.9" y="290.3">26.08.13</text>
<text x="279" y="289.9">MDV</text>
<text x="328.3" y="290.6">Sheet</text>
</g>
<g font-size="2.5">
<text x="34.6" y="8.2">1</text>
<text x="84.2" y="8.2">2</text>
<text x="134.2" y="8.2">3</text>
<text x="184.2" y="8.2">4</text>
<text x="234.2" y="8.2">5</text>
<text x="284.2" y="8.2">6</text>
<text x="334.2" y="8.2">7</text>
<text x="384.2" y="8.2">8</text>
<text x="6.7" y="24.2">A</text>
<text x="411.7" y="24.2">A</text>
<text x="6.7" y="74.2">B</text>
<text x="411.7" y="74.2">B</text>
<text x="6.7" y="124.2">C</text>
<text x="411.7" y="124.2">C</text>
<text x="6.7" y="174.2">D</text>
<text x="411.7" y="174.2">D</text>
<text x="6.7" y="224.2">E</text>
<text x="6.7" y="274.2">F</text>
<text x="34.6" y="290.2">1</text>
<text x="84.2" y="290.2">2</text>
<text x="134.2" y="290.2">3</text>
<text x="184.2" y="290.2">4</text>
</g>
<text font-size="2.1" x="291.8" y="288.4">Hedegårdsvej 9 DK-7190 Billund</text>
<g font-size="1.4">
<text x="291.8" y="290">TLF.: +45 7650 2850</text>
<text x="306.5" y="290">-</text>
<text x="309" y="290">FAX.: +45 7650 2860</text>
</g>
</svg>
